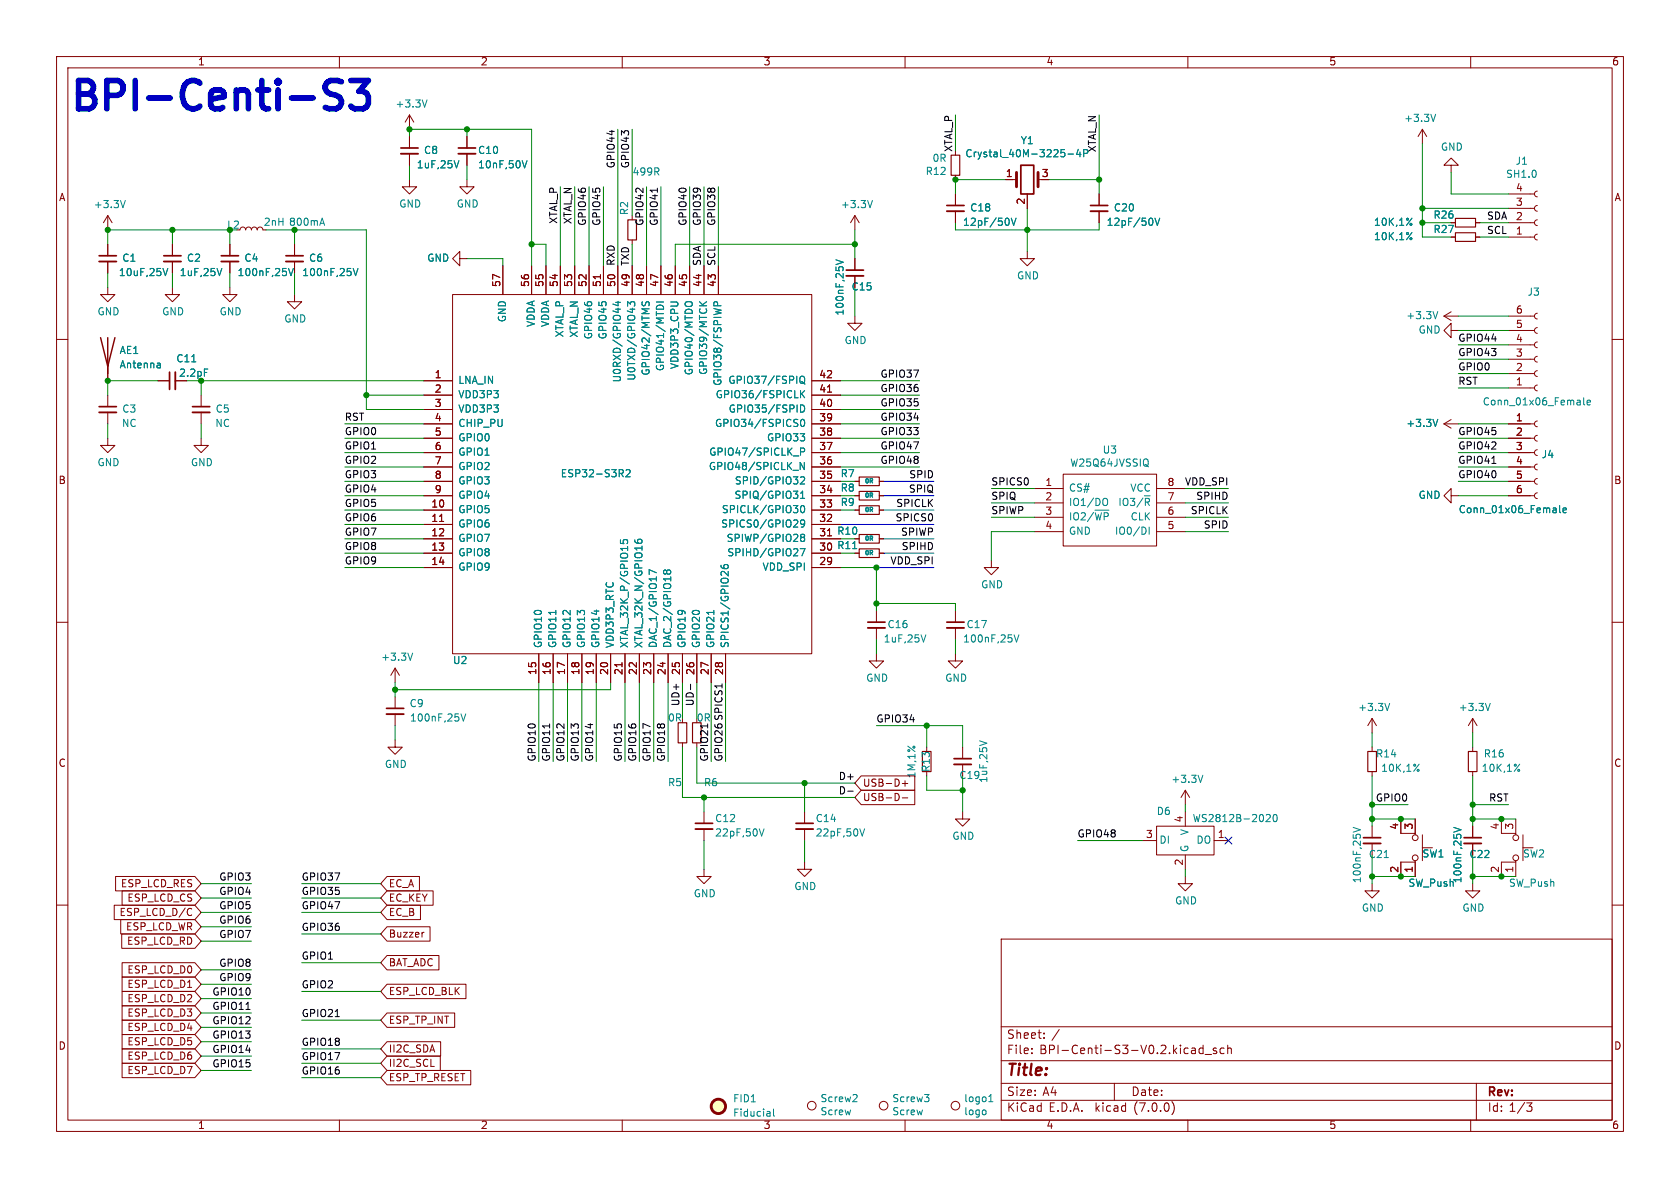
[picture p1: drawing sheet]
<svg xmlns="http://www.w3.org/2000/svg" width="297mm" height="210mm" viewBox="0 0 297 210" stroke-linecap="round" stroke-linejoin="round" font-family="sans-serif">
<g fill="none" stroke="#840000" stroke-width=".18">
<path d="M10 10h277v190h-277zM12 12h273v186h-273zM60 10v2M110 10v2M160 10v2M210 10v2M260 10v2M19 38.1v2.5M19 38.1l-.7 1.3M19 38.1l.8 1.3M72.4 31.8v1.2h1.3l-1.3 1.3-1.3-1.3h1.3M72.4 20.3l-.8 1.3"/>
<path d="M72.4 20.3v2.6M72.4 24.1v2.1M72.4 27.2v2M72.4 20.3l.8 1.3M82.5 31.8v1.2h1.3l-1.3 1.3-1.2-1.3h1.2M82.5 24.1v2.1M82.5 27.2v2M111.8 38.1v.8M151.1 38.1l-.7 1.3M151.1 38.1v2.5M151.1 38.1l.8 1.3M168.9 31v.8"/>
<path d="M168.9 34.3v2M168.9 37.3v2.1M177.8 31.8h1.9M181.6 34.3v2.5M183.5 31.8h.6M194.3 34.3v2M194.3 37.3v2.1M251.5 22.9v2.5M251.5 22.9l.7 1.2M251.5 22.9l-.8 1.2M256.5 29.2h-1.2l1.2-1.3 1.3 1.3h-1.3v1.3M256.5 39.4h.8"/>
<path d="M260.9 39.4h.7M266.7 34.3h4.6M266.7 36.8h4.6M266.7 39.4h4.6M271.8 33.8l-.4 .1-.1 .4 .1 .3 .4 .2M271.8 36.3l-.4 .2-.1 .3 .1 .4 .4 .1M271.8 38.9l-.4 .1-.1 .4 .1 .3 .4 .2M10 60h2M19 50.8v1.3h1.3l-1.3 1.2-1.2-1.2h1.2M19 43.2v2M19 46.2v2.1M30.5 50.8v1.3h1.2l-1.2 1.2-1.3-1.2h1.3"/>
<path d="M30.5 43.2v2M30.5 46.2v2.1M40.6 50.8v1.3h1.3l-1.3 1.2-1.2-1.2h1.2M40.6 43.2v2M40.6 46.2v2.1M42.4 40.6l.2-.3 .3-.2 .4 .2 .1 .3 .2-.3 .3-.2 .4 .2 .1 .3 .3-.4h.4l.3 .1 .1 .3 .1-.3 .4-.2 .3 .2 .2 .3M52.1 52.1v1.2h1.2l-1.2 1.3-1.3-1.3h1.3M52.1 43.2v2M52.1 46.2v2.1M80 52.1h63.5v63.5h-63.5zM81.3 45.7v-1.2l-1.3 1.2 1.3 1.3v-1.3h1.2M88.9 47v5.1"/>
<path d="M94 47v5.1M96.5 47v5.1M99.1 47v5.1M101.6 47v5.1M104.1 47v5.1M106.1 48.6v.7M106.7 47v5.1M109.2 47v5.1M111.8 42.4v.8M111.8 47v5.1M114.3 47v5.1M116.8 47v5.1"/>
<path d="M119.4 47v5.1M121.9 47v5.1M124.5 47v5.1M127 47v5.1M151.1 55.9v1.3h1.3l-1.3 1.2-1.2-1.2h1.2M151.1 45.7v2.1M151.1 48.8v2M181.6 44.5v1.2h1.3l-1.3 1.3-1.3-1.3h1.3M255.3 55.9h2.5M255.3 55.9l1.2 .7M256.5 58.4v-1.2l-1.2 1.2 1.2 1.3v-1.3h1.3M256.5 41.9h.8"/>
<path d="M256.5 55.1l-1.2 .8M260.9 41.9h.7M266.7 55.9h4.6M266.7 58.4h4.6M266.7 41.9h4.6M271.8 55.4l-.4 .1-.1 .4 .1 .3 .4 .2M271.8 57.9l-.4 .2-.1 .3 .1 .4 .4 .1M271.8 41.4l-.4 .2-.1 .3 .1 .4 .4 .1M285 60h2M19 77.5v1.2h1.3l-1.3 1.3-1.2-1.3h1.2M19 64.8v2.5M19 69.9v2"/>
<path d="M19 72.9v2M27.9 67.3h2.1M31 67.3h2M35.6 77.5v1.2h1.2l-1.2 1.3-1.3-1.3h1.3M35.6 69.9v2M35.6 72.9v2M74.9 77.5h5.1M74.9 74.9h5.1M74.9 67.3h5.1M74.9 69.9h5.1M74.9 72.4h5.1M143.5 77.5h5.1"/>
<path d="M143.5 74.9h5.1M143.5 67.3h5.1M143.5 69.9h5.1M143.5 72.4h5.1M146.3 69.3h.7M255.3 74.9h2.5M255.3 74.9l1.2 .8M256.5 74.2l-1.2 .7M266.7 61h4.6M266.7 63.5h4.6M266.7 66h4.6M266.7 68.6h4.6"/>
<path d="M266.7 77.5h4.6M266.7 74.9h4.6M271.8 60.5l-.4 .1-.1 .3 .1 .4 .4 .2M271.8 63l-.4 .2-.1 .3 .1 .4 .4 .1M271.8 65.5l-.4 .2-.1 .3 .1 .4 .4 .1M271.8 68.1l-.4 .1-.1 .4 .1 .3 .4 .2M271.8 79.5l-.4 .2-.1 .3 .1 .4 .4 .1M271.8 77l-.4 .1-.1 .4 .1 .3 .4 .2M271.8 74.4l-.4 .2-.1 .3 .1 .4 .4 .1M74.9 87.6h5.1M74.9 85.1h5.1M74.9 82.6h5.1"/>
<path d="M74.9 80h5.1M74.9 97.8h5.1M74.9 90.2h5.1M74.9 95.3h5.1M74.9 92.7h5.1M77.7 92.2h.7M143.5 87.6h5.1M143.5 85.1h5.1M143.5 82.6h5.1M143.5 80h5.1M143.5 97.8h5.1M143.5 90.2h5.1"/>
<path d="M143.5 95.3h5.1M143.5 92.7h5.1M151.1 87.6h.8M151.1 85.1h.8M151.1 97.8h.8M151.1 90.2h.8M151.1 95.3h.8M155.4 87.6h.8M155.4 85.1h.8M155.4 97.8h.8M155.4 90.2h.8M155.4 95.3h.8"/>
<path d="M175.3 99.1v1.2h1.2l-1.2 1.3-1.3-1.3h1.3M182.9 86.4h5.1M182.9 88.9h5.1M182.9 91.4h5.1M182.9 94h5.1M188 83.8h16.5v12.7h-16.5zM204.5 86.4h5M204.5 88.9h5M204.5 91.4h5M204.5 94h5M256.5 87.6v-1.2l-1.2 1.2 1.2 1.3v-1.3h1.3M266.7 87.6h4.6"/>
<path d="M266.7 85.1h4.6M266.7 82.6h4.6M266.7 80h4.6M271.8 87.1l-.4 .2-.1 .3 .1 .4 .4 .1M271.8 84.6l-.4 .1-.1 .4 .1 .3 .4 .2M271.8 82l-.4 .2-.1 .3 .1 .4 .4 .2M10 110h2M69.8 118.1v2.6M69.8 118.1l-.7 1.3M69.8 118.1l.8 1.3M74.9 100.3h5.1M95.2 115.6v5.1"/>
<path d="M97.8 115.6v5.1M100.3 115.6v5.1M102.9 115.6v5.1M105.4 115.6v5.1M107.9 115.6v5.1M110 117.1v.8M110.5 115.6v5.1M113 115.6v5.1M115.6 115.6v5.1M118.1 115.6v5.1M120.6 115.6v5.1M123.2 115.6v5.1"/>
<path d="M125.7 115.6v5.1M128.3 115.6v5.1M143.5 100.3h5.1M154.9 115.6v1.2h1.3l-1.3 1.3-1.2-1.3h1.2M154.9 108v2M154.9 111v2M168.9 115.6v1.2h1.3l-1.3 1.3-1.3-1.3h1.3M168.9 108v2M168.9 111v2M285 110h2M69.8 130.8v1.3h1.3l-1.3 1.3-1.2-1.3h1.2M69.8 123.2v2"/>
<path d="M69.8 126.2v2.1M120.6 131.3v.8M123.2 131.3v.8M152.2 137.2h9.5v2.5h-9.5l-1.1-1.3zM152.2 139.7h9.5v2.5h-9.5l-1.1-1.2zM159.5 138.5h1M160 138v1M163.8 132.1v.7M163.8 136.4v.8M170.2 132.1v2M170.2 135.1v2.1M209.5 139.7l-.7 1.3"/>
<path d="M209.5 139.7v2.5M209.5 139.7l.8 1.3M242.6 127v2.5M242.6 132.1v.7M242.6 136.4v.8M242.6 127l-.8 1.3M242.6 127l.7 1.3M260.3 127v2.5M260.3 132.1v.7M260.3 136.4v.8M260.3 127l-.7 1.3M260.3 127l.8 1.3"/>
<path d="M10 160h2M20.4 154.9h14l1.2 1.3-1.2 1.3h-14zM21.6 157.5h12.8l1.2 1.3-1.2 1.2h-12.8zM68.4 157.5h8.2v2.5h-8.2l-1.1-1.2zM68.4 154.9h5.8v2.6h-5.8l-1.1-1.3zM124.5 153.7v1.2h1.2l-1.2 1.3-1.3-1.3h1.3M124.5 143.5v2M124.5 146.6v2M142.2 152.4v1.3h1.3l-1.3 1.2-1.2-1.2h1.2M142.2 143.5v2M142.2 146.6v2M159.5 141h1"/>
<path d="M170.2 143.5v1.3h1.2l-1.2 1.3-1.3-1.3h1.3M201.9 148.6h2.6M204.5 146.1h10.1v5h-10.1zM209.5 154.9v1.3h1.3l-1.3 1.3-1.2-1.3h1.2M209.5 143.5v2.6M209.5 151.1v2.6M214.6 148.6h2.6M242.6 156.2v1.3h1.2l-1.2 1.3-1.3-1.3h1.3M242.6 146.1v2M242.6 149.1v2M247.6 144.8v2.5h2.6v.3M250.2 152.1v.3h-2.6v2.5"/>
<path d="M250.2 144.8v2.5M250.2 152.4v2.5M251.5 147.6v4.5M251.5 149.9h1.7M260.3 156.2v1.3h1.3l-1.3 1.3-1.2-1.3h1.2M260.3 146.1v2M260.3 149.1v2M265.4 144.8v2.5h2.6v.3M268 152.1v.3h-2.6v2.5M268 144.8v2.5M268 152.4v2.5M269.2 149.9h1.8"/>
<path d="M269.2 147.6v4.5M285 160h2M20.2 160h14.2l1.2 1.3-1.2 1.3h-14.2zM21.3 162.6h13.1l1.2 1.2-1.2 1.3h-13.1zM21.5 165.1h12.9l1.2 1.3-1.2 1.2h-12.9zM21.6 170.2h12.8l1.2 1.3-1.2 1.2h-12.8zM21.6 172.7h12.8l1.2 1.3-1.2 1.3h-12.8zM21.6 177.8h12.8l1.2 1.3-1.2 1.2h-12.8zM21.6 175.3h12.8l1.2 1.2-1.2 1.3h-12.8zM33.5 160.6l.4 .1M33.9 161.7l-.4 .1M68.4 179.1h12v2.5h-12l-1.1-1.3z"/>
<path d="M68.4 168.9h9.2v2.6h-9.2l-1.1-1.3zM68.4 174h14v2.5h-14l-1.1-1.2zM68.4 163.8h7.6v2.6h-7.6l-1.1-1.3zM68.4 160h5.9v2.6h-5.9l-1.1-1.3zM74.8 164.8h.2M177 166h108v32h-108zM21.6 188h12.8l1.2 1.2-1.2 1.3h-12.8zM21.6 180.3h12.8l1.2 1.3-1.2 1.3h-12.8zM21.6 185.4h12.8l1.2 1.3-1.2 1.3h-12.8zM21.6 182.9h12.8l1.2 1.3-1.2 1.2h-12.8zM60 198v2M68.4 186.7h9.4v2.5h-9.4l-1.1-1.2z"/>
<path d="M68.4 184.1h9.5v2.6h-9.5l-1.1-1.3zM68.4 189.2h14.8v2.6h-14.8l-1.1-1.3zM110 198v2M160 198v2M177 194.5h108M177 191.5h108M177 187.5h108M177 181.5h108M182.4 186.1v.2M182.4 185.3v.2M184.6 183.4v.2M184.6 182.6v.2"/>
<path d="M197 191.5v3M207.2 194.7a1.72 1.72 0 0 1 0 2.3M210 198v2M212.7 184.8v1.5M212.7 185.3h-.4l-.3 .2v.5l.1 .2h.6M213 186.4h1.2M215 185.3h-.3l-.2 .2v.2l.5 .1v.4h-.5M216.4 185.3h-.4l-.3 .2v.5l.1 .2h.6M217 185.4l.3-.1h.3l.1 1M217 184.8v1.5M260 198v2M261 191.5v6.5"/>
<path d="M269.9 195h.9l-.5 .5 .5 .2v.5l-.3 .3h-.4"/>
<circle cx="250.2" cy="148.1" r=".51"/>
<circle cx="250.2" cy="151.6" r=".51"/>
<circle cx="268" cy="148.1" r=".51"/>
<circle cx="268" cy="151.6" r=".51"/>
<circle cx="143.5" cy="195.5" r=".76"/>
<circle cx="156.2" cy="195.5" r=".76"/>
<circle cx="168.9" cy="195.5" r=".76"/>
</g>
<g fill="none" stroke="#840000" stroke-width=".2">
<path d="M111 38.9h1.5v3.5h-1.5zM168.1 27.4h1.6v3.6h-1.6zM257.3 38.6h3.6v1.5h-3.6zM257.3 41.1h3.6v1.6h-3.6zM151.9 97h3.5v1.6h-3.5zM151.9 89.4h3.5v1.5h-3.5zM151.9 86.9h3.5v1.5h-3.5zM151.9 94.5h3.5v1.5h-3.5zM151.9 84.3h3.5v1.6h-3.5zM119.9 127.8h1.5v3.5h-1.5zM122.4 127.8h1.6v3.5h-1.6zM163.1 132.8h1.5v3.6h-1.5z"/>
<path d="M241.8 132.8h1.5v3.6h-1.5zM259.6 132.8h1.5v3.6h-1.5z"/>
</g>
<g fill="none" stroke="#008484" stroke-width=".18">
<path d="M75.5 17.7l-.4 1.2M22.2 35.4l-.5 1.3M57 38.6l.4 1.2M81.1 28.4l-.4 1.3M92.3 28.4l.4 1.3 .5-1.3M154.2 35.4l-.4 1.3M178.8 38.6l.4 1.2 .4-1.2M188.8 27.2h1M190.6 26.4l-.3 .9h.8M190.9 26.9v.8M191.6 27.1h.5M192.1 26.5h-.5v1.2"/>
<path d="M204.2 38.6l.4 1.2 .4-1.2M249.6 39.5v.3M249.6 38.6l-1 1.2M253.8 20.2l-.4 1.3M28.8 47.5l.4 1.2 .5-1.2M39.2 47.5l-.4 1.2M51 47.5l.4 1.2 .5-1.2M62.4 47.5l.5 1.2 .4-1.2M108.8 53.4h.9M109.3 53.3v.8l-.9-.3M111 54.1v-.8l.4 .5 .2-.4h.5l.1 .2-.1 .5M113.6 53.3v.6"/>
<path d="M114 53.9l.2-.5 .3-.1 .3 .3-.1 .5M116 53.4h1.3M116.1 54.2l.5-.3 .6 .3M121.1 53.9a.43 .43 0 0 1 .4-.6h.5a.43 .43 0 0 1 .4 .6M123.7 53.3l.7 .8M124.9 53.3l-.7 .6M126.9 54.1l-.1-.7-.2-.1-.3 .1-.1 .7h1.3M147.8 45.9l1.3 .5-1.3 .4M249.6 42.1v.2M249.6 41.1l-1 1.3M254.2 55.1l-.4 1.2M28.2 64.2l.1 .2v.6"/>
<path d="M28.3 65h-.1M28.3 64.5l-.1 .1M36.1 65.2h.6M141.5 66.7l.2-.2a.43 .43 0 0 1 .6 .4v.5a.42 .42 0 0 1-.5 .4 .42 .42 0 0 1-.4-.4zM141.5 71.6a.64 .64 0 0 1 .8 .6 .64 .64 0 0 1-.8 .7zM141.5 69v1.3M141.5 79.9l.6-.1 .2-.2-.1-.3-.7-.1v1.3M141.6 74.2l.2-.1a.68 .68 0 0 1 .5 .7 .68 .68 0 0 1-.5 .6l-.2-.1-.1-.4zM141.6 67.5l.7 .4M141.7 69.6l.6 .7M142.3 69l-.8 .8M254.2 74.1l-.4 1.3"/>
<path d="M280 70.3v1.1l.2 .2M280.6 71.2l.6-.2-.1-.2-.3-.1-.2 .2v.6h.5M109.7 95.4v.6l.6 .1-.1-.2v-.4l.2-.1h.4l.2 .2-.2 .5M109.8 83.7l.4 .6M110.1 83.1l.1 .2-.1 .3M110.7 83.1l.5-.1 .2 .4-.8 .9h.8M112.2 95.4l.1 .4a.85 .85 0 0 0 1.2 0l-.1-.4-.4-.1-.3 .3 .1 .3 .2 .1M127.5 99.9v.4a.86 .86 0 0 0 1.2 0l-.1-.4-.4-.1-.2 .2v.3l.2 .2M140.2 83.1h1M140.3 80.6h.9M141.5 97h.8l-.5 1.3M141.5 84.4l.5-.1 .3 .3-.8 1h.8"/>
<path d="M141.5 88.1h.8M141.5 87.2l.4-.4v1.3M141.6 89.5l.2-.1a.68 .68 0 0 1 .5 .6 .68 .68 0 0 1-.5 .6l-.2-.1-.1-.3zM141.8 95l-.3-.3 .3-.3h.2l.3 .3-.3 .3M141.8 95l-.3 .2 .1 .4 .2 .1h.2l.3-.2v-.3l-.3-.2M141.8 95h.2M142.2 81.7v1.3l-.7-1.3v1.3M142.3 92.5l-.3 .2h-.2l-.3-.2 .1-.5 .4-.1 .2 .1a.84 .84 0 0 1-.3 1.2h-.3M189.3 90.6v1.3M189.8 91.1a.42 .42 0 0 1 .4-.5 .42 .42 0 0 1 .5 .5M191.2 90.8l.4-.2 .3 .4M193.3 90.6l-1.1 1.6"/>
<path d="M193.6 90.2h2.4M193.6 90.6l.3 1.3M194.7 90.6l-.3 1.3M195.5 88.1l.1 .1a.81 .81 0 0 1-.1 1.2M195.9 91.1l-.1-.4-.6-.1v1.3M198 88.1v1.3M198.6 88.5a.42 .42 0 0 1 .4-.4 .42 .42 0 0 1 .4 .4M199.8 88.1h.8l-.4 .5M202.1 88l-1.1 1.7M202.5 93.5v.6M202.9 82.5h.1M202.9 81.3v.9"/>
<path d="M203.2 93.2v1.2M203.2 88.5l-.1-.3-.6-.1v1.3M275.7 89.4v1.1l.2 .1M276.3 90.2l.6-.1v-.2l-.4-.1-.2 .2 .1 .6h.5M73 115.5l-.5 1.2M116 101.2l-1.2-.5v.9M117.9 101.2l-.2 .2M117.9 101l-.3-.2h-.2l-.1 .2 .1 .4M117.9 101l.2-.2h.4l.1 .2-.1 .4M117.9 101v.2M117.9 101.2l.1 .2M163.7 112.2l-.4 1.3"/>
<path d="M179.3 112.2l.4 1.3 .4-1.3M81.5 126.2l.4 1.3 .4-1.3M173.2 131l1.3 .4M212.7 137l-.5 1.3M245.7 124.3l-.5 1.3M250.8 136.1v.2M250.9 135.1l-1 1.3M263.5 124.3l-.5 1.3M268.6 136.1v.2M268.7 135.1l-1 1.3M134.2 146.5l.5 1.3 .4-1.3M152 146.5l.4 1.3 .5-1.3"/>
<path d="M223.9 144.1l.4-.1 .3 .3-.8 .9h.8M225.2 144h.2a.68 .68 0 0 1 .4 .6 .68 .68 0 0 1-.4 .6 .84 .84 0 0 1-.2-1.2zM239.2 146.3l1.3 .4-1.3 .4M257 146.3l1.3 .4-1.3 .4M136.1 196.5v.8M136.1 197.3h-.1M136.1 196.8h-.1M136.7 196v1.1l.2 .2M151.4 193.5l.1 .2v.3l-.8 .8h.8M163.4 193.5h.8l-.4 .5M164.1 194l.1 .2-.1 .5M174.3 196.3v.6"/>
<path d="M174.8 194.8h.7M174.9 193.8l.3-.3v1.3"/>
</g>
<g fill="none" stroke="#840000" stroke-width=".33">
<path d="M70.9 27.2h3M81 27.2h3.1M167.4 37.3h3M192.8 37.3h3M17.5 46.2h3.1M29 46.2h3M39.1 46.2h3.1M50.5 46.2h3.1M149.6 48.8h3.1M17.5 72.9h3.1M31 65.8v3M34 72.9h3.1"/>
<path d="M153.4 111h3.1M167.4 111h3M68.3 126.2h3.1M168.7 135.1h3M122.9 146.6h3.1M140.7 146.6h3.1M241 149.1h3.1M258.8 149.1h3.1"/>
</g>
<g fill="none" stroke="#840000" stroke-width=".3">
<path d="M70.9 26.2h3M81 26.2h3.1M167.4 36.3h3M180.5 29.2h2.3v5.1h-2.3zM192.8 36.3h3M17.5 45.2h3.1M29 45.2h3M39.1 45.2h3.1M50.5 45.2h3.1M149.6 47.8h3.1M17.5 71.9h3.1M30 65.8v3"/>
<path d="M34 71.9h3.1M153.4 110h3.1M167.4 110h3M68.3 125.2h3.1M168.7 134.1h3M122.9 145.5h3.1M140.7 145.5h3.1M241 148.1h3.1M258.8 148.1h3.1"/>
</g>
<path d="M17.8 59.7l1.2 5.1 1.3-5.1M19 59.7v6.3" fill="none" stroke="#840000" stroke-width=".25"/>
<circle cx="127" cy="195.6" r="1.27" fill="#ffffc2" stroke="#ffffc2" stroke-width=".18"/>
<g fill="none" stroke="#840000" stroke-width=".51">
<path d="M179.7 30.5v2.5M183.5 30.5v2.5"/>
<circle cx="127" cy="195.6" r="1.27"/>
</g>
<path d="M116.2 33.3v.7M122.1 121v.9M127.6 120.9v.7M149.9 139.9h.9M43.5 178.4h.7" fill="none" stroke="#000" stroke-width=".18"/>
<path d="M60.4 14.5l-.8-.3h-1.2a1.21 1.21 0 0 0-.9 1.2 1.21 1.21 0 0 0 .9 1.2 1.83 1.83 0 0 1 2 1.2 1.28 1.28 0 0 1-1 1.4h-1.2l-.7-.2M62 14.2h3.1l-1.6 1.9a1.36 1.36 0 0 1 1.6 1v1.2l-.5 .7-.4 .2h-1.5l-.7-.4" fill="none" stroke="#0000c2" stroke-width="1"/>
<g fill="none" stroke="#008400" stroke-width=".18">
<path d="M72.4 24.1v-1.2h21.6v24.1M72.4 29.2v2.6M82.5 22.9v1.2M82.5 29.2v2.6M99.1 33v14M101.6 33v14M104.1 33v14M106.7 33v14M109.2 22.9v24.1M111.8 22.9v15.2M114.3 33v14M116.8 33v14"/>
<path d="M121.9 33v14M124.5 33v14M127 33v14M168.9 20.3v6.4M168.9 39.4v1.2h25.4v-1.2M177.8 31.8h-8.9v2.5M181.6 36.8v7.7M185.4 31.8h8.9M194.3 20.3v14M251.5 25.4v16.5h5M251.5 36.8h15.2M251.5 39.4h5"/>
<path d="M256.5 30.5v3.8h10.2M261.6 39.4h5.1M19 43.2v-2.6h21.6v2.6M19 48.3v2.5M30.5 40.6v2.6M30.5 48.3v2.5M40.6 48.3v2.5M47 40.6h17.8v31.8h10.1M52.1 40.6v2.6M52.1 48.3v3.8M82.5 45.7h6.4v1.3M94 43.2h2.5v3.8"/>
<path d="M111.8 43.2v3.8M151.1 40.6v5.1M151.1 50.8v5.1M151.1 43.2h-31.7v3.8M257.8 55.9h8.9M257.8 58.4h8.9M261.6 41.9h5.1M19 74.9v2.6M27.9 67.3h-8.9v2.6M35.6 74.9v2.6M61 74.9h13.9M61 77.5h13.9"/>
<path d="M64.8 69.9h10.1M74.9 67.3h-39.3v2.6M148.6 72.4h14M148.6 74.9h14M148.6 69.9h14M148.6 77.5h14M148.6 67.3h14M257.8 74.9h8.9M257.8 77.5h8.9M257.8 66h8.9M257.8 63.5h8.9M257.8 61h8.9"/>
<path d="M257.8 68.6h8.9M61 80h13.9M61 82.6h13.9M61 87.6h13.9M61 92.7h13.9M61 95.3h13.9M61 90.2h13.9M61 85.1h13.9M61 97.8h13.9M148.6 80h14M148.6 82.6h14M175.3 86.4h7.6"/>
<path d="M175.3 88.9h7.6M175.3 91.4h7.6M182.9 94h-7.6v5.1M209.5 94h7.7M209.5 86.4h7.7M209.5 88.9h7.7M209.5 91.4h7.7M257.8 80h8.9M257.8 82.6h8.9M257.8 87.6h8.9M257.8 85.1h8.9M61 100.3h13.9"/>
<path d="M148.6 100.3h6.3v7.7M154.9 106.7h14v1.3M154.9 113v2.6M168.9 113v2.6M69.8 120.7v2.5M69.8 128.3v2.5M95.2 120.7v13.9M97.8 120.7v13.9M100.3 120.7v13.9M102.9 120.7v13.9M105.4 120.7v13.9M107.9 120.7v1.2h-38.1"/>
<path d="M110.5 120.7v13.9M113 120.7v13.9M115.6 120.7v13.9M118.1 120.7v13.9M120.6 132.1v8.9h30.5M120.6 120.7v6.3M123.2 120.7v6.3M123.2 132.1v6.3h27.9M125.7 120.7v13.9M128.3 120.7v13.9M142.2 138.4v5.1M154.9 128.3h15.3v3.8"/>
<path d="M163.8 137.2v2.5h6.4M163.8 128.3v3.8M170.2 137.2v6.3M242.6 129.5v2.6M242.6 137.2v8.9M260.3 129.5v2.6M260.3 137.2v8.9M35.6 158.8h8.8M35.6 156.2h8.8M53.3 158.8h14M53.3 156.2h14M124.5 141v2.5"/>
<path d="M124.5 148.6v5.1M142.2 148.6v3.8M190.5 148.6h11.4M209.5 142.2v1.3M209.5 153.7v1.2M242.6 151.1v5.1M242.6 144.8h7.6M242.6 154.9h7.6M242.6 142.2h6.3M260.3 144.8h7.7M260.3 154.9h7.7M260.3 151.1v5.1"/>
<path d="M260.3 142.2h6.4M35.6 163.8h8.8M35.6 166.4h8.8M35.6 161.3h8.8M35.6 171.5h8.8M35.6 174h8.8M35.6 179.1h8.8M35.6 176.5h8.8M53.3 161.3h14M53.3 165.1h14M53.3 170.2h14M53.3 175.3h14"/>
<path d="M35.6 189.2h8.8M35.6 181.6h8.8M35.6 184.2h8.8M35.6 186.7h8.8M53.3 188h14M53.3 190.5h14M53.3 185.4h14M53.3 180.3h14"/>
</g>
<path d="M148.6 92.7h16.5M156.2 95.3h8.9M156.2 87.6h8.9M156.2 90.2h8.9M156.2 85.1h8.9M156.2 97.8h8.9M154.9 100.3h10.2" fill="none" stroke="#00f" stroke-width=".18"/>
<path d="M216.6 148l1.2 1.2M217.8 148l-1.2 1.2" fill="none" stroke="#000084" stroke-width=".18"/>
<g fill="#008400" stroke="#008400" stroke-width=".18">
<circle cx="242.6" cy="144.8" r=".46"/>
<circle cx="247.6" cy="144.8" r=".46"/>
<circle cx="170.2" cy="139.7" r=".46"/>
<circle cx="247.6" cy="154.9" r=".46"/>
<circle cx="242.6" cy="154.9" r=".46"/>
<circle cx="151.1" cy="43.2" r=".46"/>
<circle cx="251.5" cy="36.8" r=".46"/>
<circle cx="251.5" cy="39.4" r=".46"/>
<circle cx="181.6" cy="40.6" r=".46"/>
<circle cx="194.3" cy="31.8" r=".46"/>
<circle cx="168.9" cy="31.8" r=".46"/>
<circle cx="260.3" cy="144.8" r=".46"/>
<circle cx="242.6" cy="142.2" r=".46"/>
<circle cx="265.4" cy="144.8" r=".46"/>
<circle cx="260.3" cy="154.9" r=".46"/>
<circle cx="260.3" cy="142.2" r=".46"/>
<circle cx="265.4" cy="154.9" r=".46"/>
<circle cx="154.9" cy="106.7" r=".46"/>
<circle cx="154.9" cy="100.3" r=".46"/>
<circle cx="163.8" cy="128.3" r=".46"/>
<circle cx="69.8" cy="121.9" r=".46"/>
<circle cx="124.5" cy="141" r=".46"/>
<circle cx="142.2" cy="138.4" r=".46"/>
<circle cx="94" cy="43.2" r=".46"/>
<circle cx="72.4" cy="22.9" r=".46"/>
<circle cx="82.5" cy="22.9" r=".46"/>
<circle cx="64.8" cy="69.9" r=".46"/>
<circle cx="52.1" cy="40.6" r=".46"/>
<circle cx="19" cy="67.3" r=".46"/>
<circle cx="19" cy="40.6" r=".46"/>
<circle cx="30.5" cy="40.6" r=".46"/>
</g>
<text font-size="7" fill="#0000c2" x="12.7" y="20.3">BPI-Centi-S3</text>
<text font-size="2.8" fill="#840000" x="178" y="190.8">Title:</text>
<g font-size="2.1" fill="#840000">
<text x="178" y="183.9">Sheet:</text>
<text x="185.9" y="183.9">/</text>
<text x="178" y="186.6">File:</text>
<text x="183.8" y="186.6">BPI-Centi-S3-V0.2.kicad_sch</text>
<text x="178" y="196.8">KiCad</text>
<text x="178" y="194">Size:</text>
<text x="184.3" y="194">A4</text>
<text x="185.4" y="196.8">E.D.A.</text>
<text x="193.7" y="196.8">kicad</text>
<text x="200" y="194">Date:</text>
<text x="200.6" y="196.8">(7.0.0)</text>
<text x="263" y="194.2">Rev:</text>
<text x="263" y="196.8">Id: 1/3</text>
</g>
<g font-size="1.8" fill="#840000">
<text x="35" y="11.8">1</text>
<text x="85" y="11.8">2</text>
<text x="135" y="11.8">3</text>
<text x="185" y="11.8">4</text>
<text x="235" y="11.8">5</text>
<text x="285" y="11.8">6</text>
<text x="10.4" y="35.8">A</text>
<text x="177.8" y="31.5">1</text>
<text x="184.1" y="31.5">3</text>
<text x="267.9" y="34">4</text>
<text x="285.4" y="35.8">A</text>
<text x="181.4" y="36.2" transform="rotate(-90 181.4 36.2)">2</text>
<text x="267.9" y="41.7">1</text>
<text x="267.9" y="39.1">2</text>
<text x="267.9" y="36.6">3</text>
<text x="88.6" y="50.8" transform="rotate(-90 88.6 50.8)">57</text>
<text x="93.7" y="50.8" transform="rotate(-90 93.7 50.8)">56</text>
<text x="96.3" y="50.8" transform="rotate(-90 96.3 50.8)">55</text>
<text x="98.8" y="50.8" transform="rotate(-90 98.8 50.8)">54</text>
<text x="101.3" y="50.8" transform="rotate(-90 101.3 50.8)">53</text>
<text x="103.9" y="50.8" transform="rotate(-90 103.9 50.8)">52</text>
<text x="106.4" y="50.8" transform="rotate(-90 106.4 50.8)">51</text>
<text x="109" y="50.8" transform="rotate(-90 109 50.8)">50</text>
<text x="111.5" y="50.8" transform="rotate(-90 111.5 50.8)">49</text>
<text x="114" y="50.8" transform="rotate(-90 114 50.8)">48</text>
<text x="116.6" y="50.8" transform="rotate(-90 116.6 50.8)">47</text>
<text x="119.1" y="50.8" transform="rotate(-90 119.1 50.8)">46</text>
<text x="121.7" y="50.8" transform="rotate(-90 121.7 50.8)">45</text>
<text x="124.2" y="50.8" transform="rotate(-90 124.2 50.8)">44</text>
<text x="126.7" y="50.8" transform="rotate(-90 126.7 50.8)">43</text>
<text x="267.9" y="58.2">5</text>
<text x="267.9" y="55.6">6</text>
<text x="267.9" y="65.8">2</text>
<text x="267.9" y="63.2">3</text>
<text x="267.9" y="60.7">4</text>
<text x="76.8" y="67.1">1</text>
<text x="76.8" y="69.6">2</text>
<text x="144.8" y="69.6">41</text>
<text x="144.8" y="67.1">42</text>
<text x="267.9" y="68.3">1</text>
<text x="76.8" y="72.1">3</text>
<text x="76.8" y="74.7">4</text>
<text x="76.8" y="77.2">5</text>
<text x="144.8" y="77.2">38</text>
<text x="144.8" y="74.7">39</text>
<text x="144.8" y="72.1">40</text>
<text x="267.9" y="74.7">1</text>
<text x="267.9" y="77.2">2</text>
<text x="76.8" y="79.8">6</text>
<text x="76.8" y="82.3">7</text>
<text x="144.8" y="82.3">36</text>
<text x="144.8" y="79.8">37</text>
<text x="267.9" y="79.8">3</text>
<text x="267.9" y="82.3">4</text>
<text x="10.3" y="85.8">B</text>
<text x="76.2" y="89.9">10</text>
<text x="76.8" y="84.8">8</text>
<text x="76.8" y="87.4">9</text>
<text x="144.8" y="89.9">33</text>
<text x="144.8" y="87.4">34</text>
<text x="144.8" y="84.8">35</text>
<text x="184.8" y="86.1">1</text>
<text x="184.8" y="88.6">2</text>
<text x="206.3" y="88.6">7</text>
<text x="206.3" y="86.1">8</text>
<text x="267.9" y="84.8">5</text>
<text x="267.9" y="87.4">6</text>
<text x="285.3" y="85.8">B</text>
<text x="76.2" y="92.5">11</text>
<text x="76.2" y="95">12</text>
<text x="144.8" y="95">31 R10</text>
<text x="144.8" y="92.5">32</text>
<text x="184.8" y="91.2">3</text>
<text x="184.8" y="93.7">4</text>
<text x="206.3" y="93.7">5</text>
<text x="206.3" y="91.2">6</text>
<text x="76.2" y="97.5">13</text>
<text x="76.2" y="100.1">14</text>
<text x="144.8" y="100.1">29</text>
<text x="144.8" y="97.5">30 R11</text>
<text x="95" y="119.4" transform="rotate(-90 95 119.4)">15</text>
<text x="97.5" y="119.4" transform="rotate(-90 97.5 119.4)">16</text>
<text x="100.1" y="119.4" transform="rotate(-90 100.1 119.4)">17</text>
<text x="102.6" y="119.4" transform="rotate(-90 102.6 119.4)">18</text>
<text x="105.2" y="119.4" transform="rotate(-90 105.2 119.4)">19</text>
<text x="107.7" y="119.4" transform="rotate(-90 107.7 119.4)">20</text>
<text x="110.2" y="119.4" transform="rotate(-90 110.2 119.4)">21</text>
<text x="112.8" y="119.4" transform="rotate(-90 112.8 119.4)">22</text>
<text x="115.3" y="119.4" transform="rotate(-90 115.3 119.4)">23</text>
<text x="117.9" y="119.4" transform="rotate(-90 117.9 119.4)">24</text>
<text x="120.4" y="119.4" transform="rotate(-90 120.4 119.4)">25</text>
<text x="122.9" y="119.4" transform="rotate(-90 122.9 119.4)">26</text>
<text x="125.5" y="119.4" transform="rotate(-90 125.5 119.4)">27</text>
<text x="128" y="119.4" transform="rotate(-90 128 119.4)">28</text>
<text x="10.3" y="135.8">C</text>
<text x="285.3" y="135.8">C</text>
<text x="152.6" y="139.3">USB-D+</text>
<text x="152.6" y="141.9">USB-D-</text>
<text x="202.5" y="148.3">3</text>
<text x="209.3" y="145.4" transform="rotate(-90 209.3 145.4)">4</text>
<text x="215.2" y="148.3">1</text>
<text x="247.4" y="146.7" transform="rotate(-90 247.4 146.7)">4</text>
<text x="249.9" y="146.7" transform="rotate(-90 249.9 146.7)">3</text>
<text x="265.2" y="146.7" transform="rotate(-90 265.2 146.7)">4</text>
<text x="267.7" y="146.7" transform="rotate(-90 267.7 146.7)">3</text>
<text x="209.3" y="153.1" transform="rotate(-90 209.3 153.1)">2</text>
<text x="247.4" y="154.3" transform="rotate(-90 247.4 154.3)">2</text>
<text x="249.9" y="154.3" transform="rotate(-90 249.9 154.3)">1</text>
<text x="265.2" y="154.3" transform="rotate(-90 265.2 154.3)">2</text>
<text x="267.7" y="154.3" transform="rotate(-90 267.7 154.3)">1</text>
<text x="21.2" y="157.1">ESP_LCD_RES</text>
<text x="22.4" y="159.7">ESP_LCD_CS</text>
<text x="68.7" y="159.7">EC_KEY</text>
<text x="68.7" y="157.1">EC_A</text>
<text x="21" y="162.2">ESP_LCD_D/C</text>
<text x="22.2" y="164.7">ESP_LCD_WR</text>
<text x="22.3" y="167.3">ESP_LCD_RD</text>
<text x="68.7" y="166">Buzzer</text>
<text x="68.7" y="162.2">EC_B</text>
<text x="22.4" y="172.4">ESP_LCD_D0</text>
<text x="68.7" y="171.1">BAT_ADC</text>
<text x="22.4" y="174.9">ESP_LCD_D1</text>
<text x="22.4" y="180">ESP_LCD_D3</text>
<text x="22.4" y="177.4">ESP_LCD_D2</text>
<text x="68.7" y="176.2">ESP_LCD_BLK</text>
<text x="10.3" y="185.8">D</text>
<text x="22.4" y="182.5">ESP_LCD_D4</text>
<text x="22.4" y="185.1">ESP_LCD_D5</text>
<text x="68.7" y="181.3">ESP_TP_INT</text>
<text x="285.3" y="185.8">D</text>
<text x="22.4" y="190.1">ESP_LCD_D7</text>
<text x="22.4" y="187.6">ESP_LCD_D6</text>
<text x="68.7" y="188.9">II2C_SCL</text>
<text x="68.7" y="186.3">II2C_SDA</text>
<text x="68.7" y="191.4">ESP_TP_RESET</text>
<text x="35" y="199.8">1</text>
<text x="85" y="199.8">2</text>
<text x="135" y="199.8">3</text>
<text x="185" y="199.8">4</text>
<text x="235" y="199.8">5</text>
<text x="285" y="199.8">6</text>
</g>
<g font-size="1.8" fill="#008484">
<text x="69.9" y="19.3">+3.3V</text>
<text x="248.2" y="21.8">+3.3V</text>
<text x="74.9" y="27.5">C8</text>
<text x="84.5" y="27.5">C10</text>
<text x="164.8" y="28.9">0R</text>
<text x="170.6" y="28.1">Crystal_40M-3225-4P</text>
<text x="180.4" y="25.8">Y1</text>
<text x="194" y="27" transform="rotate(-90 194 27)">XTAL_N</text>
<text x="254.7" y="26.9">GND</text>
<text x="267.9" y="29.4">J1</text>
<text x="73.6" y="30">1uF,25V</text>
<text x="84.5" y="30">10nF,50V</text>
<text x="111.8" y="31.3">499R</text>
<text x="163.6" y="31.2">R12</text>
<text x="266.2" y="31.7">SH1.0</text>
<text x="16.5" y="37.1">+3.3V</text>
<text x="46.6" y="40.2">2nH</text>
<text x="51.2" y="40.2">800mA</text>
<text x="70.5" y="37">GND</text>
<text x="80.7" y="37">GND</text>
<text x="111.3" y="38.1" transform="rotate(-90 111.3 38.1)">R2</text>
<text x="148.6" y="37.1">+3.3V</text>
<text x="170.2" y="40.2">12pF/50V</text>
<text x="171.5" y="37.7">C18</text>
<text x="195.6" y="40.2">12pF/50V</text>
<text x="196.9" y="37.7">C20</text>
<text x="242.8" y="40.2">10K,1%</text>
<text x="253.4" y="38.9">R26</text>
<text x="253.4" y="41.5">R27</text>
<text x="21.6" y="46.5">C1</text>
<text x="33" y="46.5">C2</text>
<text x="43.1" y="46.5">C4</text>
<text x="54.6" y="46.5">C6</text>
<text x="75.5" y="46.5">GND</text>
<text x="242.8" y="42.7">10K,1%</text>
<text x="21" y="49.1">10uF,25V</text>
<text x="31.7" y="49.1">1uF,25V</text>
<text x="41.9" y="49.1">100nF,25V</text>
<text x="53.4" y="49.1">100nF,25V</text>
<text x="150.5" y="51.6">C15</text>
<text x="179.7" y="49.7">GND</text>
<text x="270" y="52.5">J3</text>
<text x="17.2" y="56">GND</text>
<text x="28.6" y="56">GND</text>
<text x="38.8" y="56">GND</text>
<text x="50.2" y="57.3">GND</text>
<text x="89.7" y="57.1" transform="rotate(-90 89.7 57.1)">GND</text>
<text x="94.8" y="57.9" transform="rotate(-90 94.8 57.9)">VDDA</text>
<text x="97.3" y="57.9" transform="rotate(-90 97.3 57.9)">VDDA</text>
<text x="99.9" y="59.7" transform="rotate(-90 99.9 59.7)">XTAL_P</text>
<text x="102.4" y="59.8" transform="rotate(-90 102.4 59.8)">XTAL_N</text>
<text x="149.4" y="55.9" transform="rotate(-90 149.4 55.9)">100nF,25V</text>
<text x="248.6" y="56.7">+3.3V</text>
<text x="250.7" y="59.2">GND</text>
<text x="21.1" y="62.9">AE1</text>
<text x="21.1" y="65.4">Antenna</text>
<text x="31.1" y="64.3">C11</text>
<text x="105" y="60.1" transform="rotate(-90 105 60.1)">GPIO46</text>
<text x="107.5" y="60.1" transform="rotate(-90 107.5 60.1)">GPIO45</text>
<text x="117.7" y="65.7" transform="rotate(-90 117.7 65.7)">GPIO41/MTDI</text>
<text x="120.2" y="65.4" transform="rotate(-90 120.2 65.4)">VDD3P3_CPU</text>
<text x="149.3" y="61.1">GND</text>
<text x="81" y="68.1">LNA_IN</text>
<text x="81" y="70.7">VDD3P3</text>
<text x="110" y="67.7" transform="rotate(-90 110 67.7)">U0RXD/GPIO44</text>
<text x="112.6" y="67.4" transform="rotate(-90 112.6 67.4)">U0TXD/GPIO43</text>
<text x="115.1" y="66.5" transform="rotate(-90 115.1 66.5)">GPIO42/MTMS</text>
<text x="122.7" y="66.5" transform="rotate(-90 122.7 66.5)">GPIO40/MTDO</text>
<text x="125.3" y="66.4" transform="rotate(-90 125.3 66.4)">GPIO39/MTCK</text>
<text x="126.4" y="70.7">GPIO36/FSPICLK</text>
<text x="127.8" y="68.3" transform="rotate(-90 127.8 68.3)">GPIO38/FSPIWP</text>
<text x="128.6" y="68.1">GPIO37/FSPIQ</text>
<text x="262.1" y="71.9">Conn_01x06_Female</text>
<text x="21.5" y="75.8">NC</text>
<text x="21.6" y="73.2">C3</text>
<text x="38" y="75.8">NC</text>
<text x="38.1" y="73.2">C5</text>
<text x="81" y="73.2">VDD3P3</text>
<text x="81" y="75.8">CHIP_PU</text>
<text x="126.3" y="75.8">GPIO34/FSPICS0</text>
<text x="128.7" y="73.2">GPIO35/FSPID</text>
<text x="248.6" y="75.8">+3.3V</text>
<text x="17.2" y="82.7">GND</text>
<text x="33.7" y="82.7">GND</text>
<text x="81" y="78.3">GPIO0</text>
<text x="81" y="80.8">GPIO1</text>
<text x="81" y="83.4">GPIO2</text>
<text x="125.2" y="83.4">GPIO48/SPICLK_N</text>
<text x="125.3" y="80.8">GPIO47/SPICLK_P</text>
<text x="135.5" y="78.3">GPIO33</text>
<text x="189.1" y="82.8">W25Q64JVSSIQ</text>
<text x="194.9" y="80.5">U3</text>
<text x="272.5" y="81.3">J4</text>
<text x="81" y="85.9">GPIO3</text>
<text x="81" y="88.5">GPIO4</text>
<text x="99.1" y="84.6">ESP32-S3R2</text>
<text x="129.7" y="88.5">SPIQ/GPIO31</text>
<text x="129.8" y="85.9">SPID/GPIO32</text>
<text x="148.6" y="89.7">R9</text>
<text x="148.6" y="87.2">R8</text>
<text x="148.6" y="84.6">R7</text>
<text x="189" y="87.2">CS#</text>
<text x="189" y="89.7">IO1/DO</text>
<text x="199.7" y="87.2">VCC</text>
<text x="250.7" y="88.5">GND</text>
<text x="81" y="91">GPIO5</text>
<text x="81" y="93.5">GPIO6</text>
<text x="127.4" y="93.5">SPICS0/GPIO29</text>
<text x="127.5" y="91">SPICLK/GPIO30</text>
<text x="189" y="92.9">IO2/~{WP}</text>
<text x="189" y="94.8">GND</text>
<text x="197" y="94.8">IO0/DI</text>
<text x="197.6" y="90.3">IO3/~{R}</text>
<text x="199.8" y="92.3">CLK</text>
<text x="257.8" y="91">Conn_01x06_Female</text>
<text x="81" y="96.1">GPIO7</text>
<text x="81" y="98.6">GPIO8</text>
<text x="81" y="101.2">GPIO9</text>
<text x="128.3" y="96.1">SPIWP/GPIO28</text>
<text x="128.5" y="98.6">SPIHD/GPIO27</text>
<text x="134.7" y="101.2">VDD_SPI</text>
<text x="173.4" y="104.3">GND</text>
<text x="156.2" y="113.9">1uF,25V</text>
<text x="156.8" y="111.3">C16</text>
<text x="170.2" y="113.9">100nF,25V</text>
<text x="170.8" y="111.3">C17</text>
<text x="67.3" y="117.1">+3.3V</text>
<text x="80" y="117.7">U2</text>
<text x="96.1" y="114.6" transform="rotate(-90 96.1 114.6)">GPIO10</text>
<text x="98.6" y="114.6" transform="rotate(-90 98.6 114.6)">GPIO11</text>
<text x="101.2" y="114.6" transform="rotate(-90 101.2 114.6)">GPIO12</text>
<text x="103.7" y="114.6" transform="rotate(-90 103.7 114.6)">GPIO13</text>
<text x="106.2" y="114.6" transform="rotate(-90 106.2 114.6)">GPIO14</text>
<text x="108.8" y="114.6" transform="rotate(-90 108.8 114.6)">VDD3P3_RTC</text>
<text x="111.3" y="114.6" transform="rotate(-90 111.3 114.6)">XTAL_32K_P/GPIO15</text>
<text x="113.9" y="114.6" transform="rotate(-90 113.9 114.6)">XTAL_32K_N/GPIO16</text>
<text x="116.4" y="114.6" transform="rotate(-90 116.4 114.6)">DAC_1/GPIO17</text>
<text x="118.9" y="114.6" transform="rotate(-90 118.9 114.6)">DAC_2/GPIO18</text>
<text x="121.5" y="114.6" transform="rotate(-90 121.5 114.6)">GPIO19</text>
<text x="124" y="114.6" transform="rotate(-90 124 114.6)">GPIO20</text>
<text x="126.6" y="114.6" transform="rotate(-90 126.6 114.6)">GPIO21</text>
<text x="129.1" y="114.6" transform="rotate(-90 129.1 114.6)">SPICS1/GPIO26</text>
<text x="72.4" y="125.3">C9</text>
<text x="153.1" y="120.8">GND</text>
<text x="167" y="120.8">GND</text>
<text x="240" y="126">+3.3V</text>
<text x="257.8" y="126">+3.3V</text>
<text x="72.4" y="127.8">100nF,25V</text>
<text x="68" y="136">GND</text>
<text x="162.1" y="137.6" transform="rotate(-90 162.1 137.6)">1M,1%</text>
<text x="164.7" y="136.5" transform="rotate(-90 164.7 136.5)">R13</text>
<text x="169.5" y="138">C19</text>
<text x="243.2" y="134.2">R14</text>
<text x="244.1" y="136.7">10K,1%</text>
<text x="261.9" y="136.7">10K,1%</text>
<text x="262.3" y="134.2">R16</text>
<text x="118" y="139.3">R5</text>
<text x="124.4" y="139.3">R6</text>
<text x="174.8" y="138.5" transform="rotate(-90 174.8 138.5)">1uF,25V</text>
<text x="207" y="138.7">+3.3V</text>
<text x="126.4" y="145.6">C12</text>
<text x="126.4" y="148.1">22pF,50V</text>
<text x="144.1" y="145.6">C14</text>
<text x="144.1" y="148.1">22pF,50V</text>
<text x="168.3" y="148.7">GND</text>
<text x="204.4" y="144.3">D6</text>
<text x="205" y="149.4">DI</text>
<text x="210.4" y="147.8" transform="rotate(-90 210.4 147.8)">V</text>
<text x="210.8" y="145.6">WS2812B-2020</text>
<text x="211.4" y="149.4">DO</text>
<text x="210.4" y="150.6" transform="rotate(-90 210.4 150.6)">G</text>
<text x="241.9" y="152">C21</text>
<text x="251.4" y="151.9">SW1</text>
<text x="259.7" y="152">C22</text>
<text x="269.2" y="151.9">SW2</text>
<text x="122.6" y="158.9">GND</text>
<text x="140.4" y="157.6">GND</text>
<text x="207.7" y="160.2">GND</text>
<text x="240.7" y="161.4">GND</text>
<text x="240.9" y="156.2" transform="rotate(-90 240.9 156.2)">100nF,25V</text>
<text x="248.9" y="157">SW_Push</text>
<text x="258.5" y="161.4">GND</text>
<text x="258.6" y="156.2" transform="rotate(-90 258.6 156.2)">100nF,25V</text>
<text x="266.7" y="157">SW_Push</text>
<text x="129.5" y="195.1">FID1</text>
<text x="129.5" y="197.7">Fiducial</text>
<text x="145" y="195.1">Screw2</text>
<text x="145" y="197.4">Screw</text>
<text x="157.7" y="195.1">Screw3</text>
<text x="157.7" y="197.4">Screw</text>
<text x="170.4" y="195.1">logo1</text>
<text x="170.4" y="197.4">logo</text>
</g>
<g font-size="1.8">
<text x="108.9" y="29.9" transform="rotate(-90 108.9 29.9)">GPIO44</text>
<text x="111.4" y="29.9" transform="rotate(-90 111.4 29.9)">GPIO43</text>
<text x="168.6" y="27" transform="rotate(-90 168.6 27)">XTAL_P</text>
<text x="98.7" y="39.7" transform="rotate(-90 98.7 39.7)">XTAL_P</text>
<text x="101.3" y="39.7" transform="rotate(-90 101.3 39.7)">XTAL_N</text>
<text x="103.8" y="40" transform="rotate(-90 103.8 40)">GPIO46</text>
<text x="106.3" y="40" transform="rotate(-90 106.3 40)">GPIO45</text>
<text x="114" y="40" transform="rotate(-90 114 40)">GPIO42</text>
<text x="116.5" y="40" transform="rotate(-90 116.5 40)">GPIO41</text>
<text x="121.6" y="40" transform="rotate(-90 121.6 40)">GPIO40</text>
<text x="124.1" y="40" transform="rotate(-90 124.1 40)">GPIO39</text>
<text x="126.7" y="40" transform="rotate(-90 126.7 40)">GPIO38</text>
<text x="262.9" y="41.6">SCL</text>
<text x="262.9" y="39">SDA</text>
<text x="108.9" y="47" transform="rotate(-90 108.9 47)">RXD</text>
<text x="111.4" y="47" transform="rotate(-90 111.4 47)">TXD</text>
<text x="124.1" y="47" transform="rotate(-90 124.1 47)">SDA</text>
<text x="126.7" y="47" transform="rotate(-90 126.7 47)">SCL</text>
<text x="257.8" y="65.7">GPIO0</text>
<text x="257.8" y="60.6">GPIO44</text>
<text x="257.8" y="63.2">GPIO43</text>
<text x="155.5" y="69.5">GPIO36</text>
<text x="155.5" y="67">GPIO37</text>
<text x="257.8" y="68.2">RST</text>
<text x="61" y="77.1">GPIO0</text>
<text x="61" y="74.6">RST</text>
<text x="155.5" y="72">GPIO35</text>
<text x="155.5" y="74.6">GPIO34</text>
<text x="155.5" y="77.1">GPIO33</text>
<text x="257.8" y="77.1">GPIO45</text>
<text x="61" y="82.2">GPIO2</text>
<text x="61" y="79.7">GPIO1</text>
<text x="155.5" y="79.7">GPIO47</text>
<text x="155.5" y="82.2">GPIO48</text>
<text x="257.8" y="79.7">GPIO42</text>
<text x="257.8" y="82.2">GPIO41</text>
<text x="61" y="87.3">GPIO4</text>
<text x="61" y="84.7">GPIO3</text>
<text x="61" y="89.8">GPIO5</text>
<text x="158.3" y="89.8">SPICLK</text>
<text x="160.6" y="87.3">SPIQ</text>
<text x="160.6" y="84.7">SPID</text>
<text x="175.3" y="88.6">SPIQ</text>
<text x="175.3" y="86">SPICS0</text>
<text x="209.4" y="86">VDD_SPI</text>
<text x="211.4" y="88.6">SPIHD</text>
<text x="257.8" y="84.7">GPIO40</text>
<text x="61" y="94.9">GPIO7</text>
<text x="61" y="92.4">GPIO6</text>
<text x="158.2" y="92.4">SPICS0</text>
<text x="159.2" y="94.9">SPIWP</text>
<text x="175.3" y="91.1">SPIWP</text>
<text x="210.4" y="91.1">SPICLK</text>
<text x="212.7" y="93.6">SPID</text>
<text x="61" y="97.4">GPIO8</text>
<text x="61" y="100">GPIO9</text>
<text x="157.3" y="100">VDD_SPI</text>
<text x="159.3" y="97.4">SPIHD</text>
<text x="120.3" y="124.9" transform="rotate(-90 120.3 124.9)">UD+</text>
<text x="122.8" y="124.9" transform="rotate(-90 122.8 124.9)">UD-</text>
<text x="118" y="127.8">0R</text>
<text x="123.1" y="127.8">0R</text>
<text x="154.9" y="127.9">GPIO34</text>
<text x="94.9" y="134.6" transform="rotate(-90 94.9 134.6)">GPIO10</text>
<text x="97.4" y="134.6" transform="rotate(-90 97.4 134.6)">GPIO11</text>
<text x="100" y="134.6" transform="rotate(-90 100 134.6)">GPIO12</text>
<text x="102.5" y="134.6" transform="rotate(-90 102.5 134.6)">GPIO13</text>
<text x="105.1" y="134.6" transform="rotate(-90 105.1 134.6)">GPIO14</text>
<text x="110.1" y="134.6" transform="rotate(-90 110.1 134.6)">GPIO15</text>
<text x="112.7" y="134.6" transform="rotate(-90 112.7 134.6)">GPIO16</text>
<text x="115.2" y="134.6" transform="rotate(-90 115.2 134.6)">GPIO17</text>
<text x="117.8" y="134.6" transform="rotate(-90 117.8 134.6)">GPIO18</text>
<text x="125.4" y="134.6" transform="rotate(-90 125.4 134.6)">GPIO21</text>
<text x="127.9" y="134.6" transform="rotate(-90 127.9 134.6)">GPIO26 SPICS1</text>
<text x="148.2" y="140.6">D-</text>
<text x="148.2" y="138.1">D+</text>
<text x="243.1" y="141.9">GPIO0</text>
<text x="263.1" y="141.9">RST</text>
<text x="190.5" y="148.2">GPIO48</text>
<text x="38.6" y="155.9">GPIO3</text>
<text x="53.3" y="155.9">GPIO37</text>
<text x="38.6" y="160.9">GPIO5</text>
<text x="38.6" y="158.4">GPIO4</text>
<text x="53.3" y="158.4">GPIO35</text>
<text x="53.3" y="160.9">GPIO47</text>
<text x="38.6" y="163.5">GPIO6</text>
<text x="38.6" y="166">GPIO7</text>
<text x="53.3" y="164.8">GPIO36</text>
<text x="38.6" y="173.6">GPIO9</text>
<text x="38.6" y="171.1">GPIO8</text>
<text x="53.3" y="169.8">GPIO1</text>
<text x="37.4" y="178.7">GPIO11</text>
<text x="37.4" y="176.2">GPIO10</text>
<text x="53.3" y="180">GPIO21</text>
<text x="53.3" y="174.9">GPIO2</text>
<text x="37.4" y="183.8">GPIO13</text>
<text x="37.4" y="181.3">GPIO12</text>
<text x="53.3" y="185.1">GPIO18</text>
<text x="37.4" y="186.3">GPIO14</text>
<text x="37.4" y="188.9">GPIO15</text>
<text x="53.3" y="187.6">GPIO17</text>
<text x="53.3" y="190.2">GPIO16</text>
</g>
<g font-size="1.8" fill="#008400">
<text x="40.1" y="40.7">L2</text>
<text x="31.6" y="66.9">2.2pF</text>
</g>
<g font-size="1.1" fill="#008484">
<text x="152.8" y="88.2">0R</text>
<text x="152.8" y="85.7">0R</text>
<text x="152.8" y="90.7">0R</text>
<text x="152.8" y="95.8">0R</text>
<text x="152.8" y="98.4">0R</text>
</g>
</svg>
